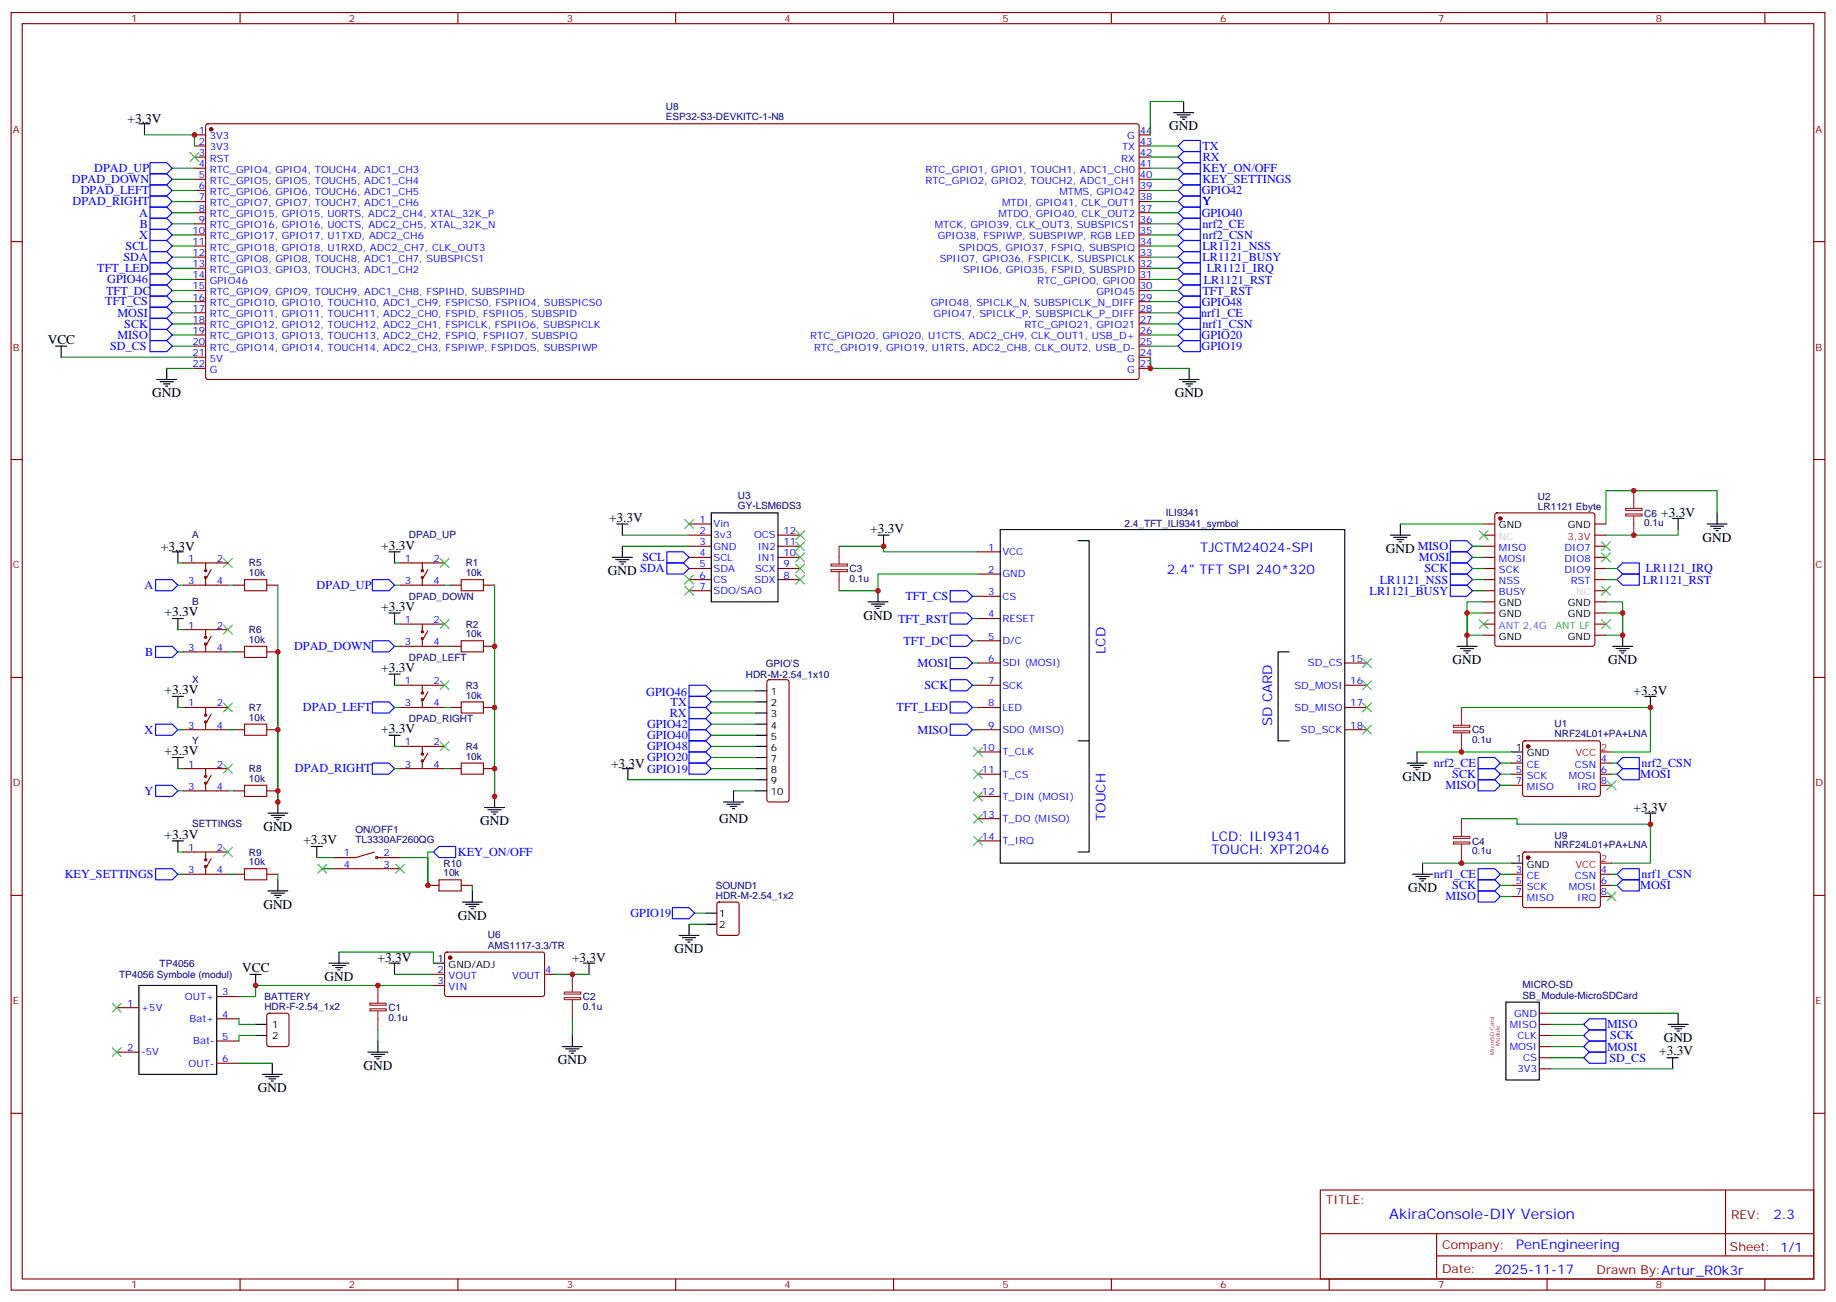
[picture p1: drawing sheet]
<svg xmlns="http://www.w3.org/2000/svg" width="583mm" height="413mm" viewBox="0 0 583 413" stroke-linecap="round" stroke-linejoin="round" font-family="sans-serif">
<g fill="none" stroke="#870000" stroke-width=".35">
<path d="M3.5 4h575.8v405.3h-575.8zM7.1 7.5h568.6v398.3h-568.6zM76.2 4v3.5M145.3 4v3.5M214.5 4v3.5M283.6 4v3.5M352.8 4v3.5M421.9 4v3.5M491.1 4v3.5M560.2 4v3.5M65.5 39.5l.5-.2h295.2l.4 .7-.1 80-.6 .4-295.2-.1-.4-.6v-79.7zM61.7 42.8h3.6"/>
<path d="M61.7 46.3h3.6M61.7 49.8h3.6M61.7 53.4h3.6M61.7 56.9h3.6M361.6 42.8h3.5M361.6 46.3h3.5M361.6 49.8h3.5M361.6 53.4h3.5M361.6 56.9h3.5M3.5 76.7h3.6M61.7 60.4h3.6M61.7 64h3.6"/>
<path d="M61.7 67.5h3.6M61.7 71h3.6M61.7 74.5h3.6M61.7 78.1h3.6M361.6 60.4h3.5M361.6 64h3.5M361.6 67.5h3.5M361.6 71h3.5M361.6 74.5h3.5M361.6 78.1h3.5M575.7 76.7h3.6M61.7 81.6h3.6"/>
<path d="M61.7 85.1h3.6M61.7 88.7h3.6M61.7 92.2h3.6M61.7 95.7h3.6M61.7 99.2h3.6M361.6 81.6h3.5M361.6 85.1h3.5M361.6 88.7h3.5M361.6 92.2h3.5M361.6 95.7h3.5M361.6 99.2h3.5M61.7 102.8h3.6"/>
<path d="M61.7 106.3h3.6M61.7 109.8h3.6M61.7 113.3h3.6M61.7 116.9h3.6M361.6 102.8h3.5M361.6 106.3h3.5M361.6 109.8h3.5M361.6 113.3h3.5M361.6 116.9h3.5M3.5 145.8h3.6M575.7 145.8h3.6M58.2 178.6h14.1"/>
<path d="M65.3 178.6v2.5M127 178.6h14.1M134.1 178.6v2.5M218.7 166.3h7.1M218.7 169.8h7.1M218.7 173.3h7.1M218.7 176.8h7.1M246.9 169.8h7.1M246.9 173.3h7.1M246.9 176.8h7.1M310.4 175.1h7.1M471 166.3h3.5"/>
<path d="M471 169.8h3.5M471 173.3h3.5M471 176.8h3.5M474.7 162.9l.5-.2h30.3l.5 .2 .2 .5v41l-.2 .5-.5 .2h-30.3l-.5-.3-.2-.4v-41zM506.2 166.3h3.6M506.2 169.8h3.6M506.2 173.3h3.6M506.2 176.8h3.6M58.2 185.7h14.1M58.2 199.8h14.1M65.3 183.2v2.5M65.3 199.8v2.4"/>
<path d="M67 180.7l-1.4 2.5M74.1 185.7h3.5M84.7 185.7h3.5M127 198h14.1M127 185.7h14.1M134.1 183.2v2.5M134.1 198v2.5M135.8 180.7l-1.4 2.5M142.9 185.7h3.5M153.5 185.7h3.5M218.7 180.4h7.1M218.7 183.9h7.1"/>
<path d="M218.7 187.4h7.1M246.9 180.4h7.1M246.9 183.9h7.1M310.4 182.1h7.1M310.4 189.2h7.1M310.4 196.3h7.1M471 180.4h3.5M471 183.9h3.5M471 187.4h3.5M471 191h3.5M471 194.5h3.5M471 198h3.5"/>
<path d="M506.2 180.4h3.6M506.2 183.9h3.6M506.2 187.4h3.6M506.2 191h3.6M506.2 194.5h3.6M506.2 198h3.6M3.5 214.9h3.6M58.2 206.8h14.1M65.3 204.4v2.4M67 201.9l-1.4 2.5M74.1 206.8h3.5M84.7 206.8h3.5"/>
<path d="M127 217.4h14.1M127 205.1h14.1M134.1 202.6v2.5M134.1 217.4v2.5M135.8 219.5l-1.4 2.5M135.8 200.1l-1.4 2.5M142.9 205.1h3.5M153.5 205.1h3.5M243.7 215.9l.4-.2h5.7l.5 .2 .2 .5v37.4l-.3 .5-.4 .2h-5.7l-.5-.3-.2-.4v-37.4zM310.4 217.4h7.1M310.4 203.3h7.1M310.4 210.4h7.1"/>
<path d="M426.9 217.4h7M426.9 210.4h7M471 201.5h3.5M506.2 201.5h3.6M575.7 214.9h3.6M58.2 224.5h14.1M58.2 231.5h14.1M65.3 224.5v2.4M65.3 229.1v2.4M67 226.6l-1.4 2.5M74.1 231.5h3.5M84.7 231.5h3.5"/>
<path d="M127 236.8h14.1M127 224.5h14.1M134.1 222v2.5M134.1 236.8v2.5M135.8 238.9l-1.4 2.5M142.9 224.5h3.5M153.5 224.5h3.5M310.4 224.5h7.1M310.4 231.5h7.1M310.4 238.6h7.1M426.9 224.5h7M426.9 231.5h7"/>
<path d="M483.5 235.3l.5-.2h23.3l.5 .2 .2 .5-.1 16.5-.6 .4-23.6-.1-.4-.6v-16.2zM58.2 243.9h14.1M58.2 250.9h14.1M65.3 243.9v2.4M65.3 248.5v2.4M67 246l-1.4 2.5M74.1 250.9h3.5M84.7 250.9h3.5M127 243.9h14.1M134.1 241.4v2.5M142.9 243.9h3.5M153.5 243.9h3.5"/>
<path d="M310.4 245.6h7.1M310.4 252.7h7.1M310.4 259.8h7.1M479.8 245.6h3.5M479.8 249.2h3.5M479.8 242.1h3.5M508 245.6h3.5M508 249.2h3.5M508 242.1h3.5M58.2 277.4h14.1M58.2 270.3h14.1M65.3 270.3v2.5"/>
<path d="M65.3 274.9v2.5M67 272.5l-1.4 2.4M74.1 277.4h3.5M84.7 277.4h3.5M105.8 275.6h21.2M118.9 270.3l-6 1.8h-7.1M119.9 272.1h7.1M310.4 266.8h7.1M479.8 277.4h3.5M483.5 270.5l.5-.2h23.3l.5 .2 .2 .5-.1 16.5-.6 .5-23.6-.1-.4-.6v-16.3zM508 277.4h3.5M3.5 284.1h3.6"/>
<path d="M135.8 280.9h3.5M146.4 280.9h3.5M227.8 286.4l.4-.2h5.7l.6 .4 .1 9.5-.5 .6-5.9 .1-.6-.5-.1-9.4zM479.8 280.9h3.5M479.8 284.4h3.5M508 280.9h3.5M508 284.4h3.5M575.7 284.1h3.6M37 319.7h7.1M68.8 316.2h7M137.6 309.1h3.5M137.6 312.7h3.5"/>
<path d="M141.3 302.3l.5-.2h30.6l.5 .7-.1 13-.6 .4-30.7-.1-.4-.6v-12.7zM172.9 309.1h3.5M37 333.8h7.1M68.8 323.3h7M68.8 330.3h7M68.8 337.4h7M84.9 321.7l.5-.2h5.6l.7 .4v9.5l-.4 .6-5.9 .1-.7-.5v-9.4zM488.6 339.1h3.5M488.6 335.6h3.5M488.6 332.1h3.5M488.6 328.5h3.5M488.6 325h3.5"/>
<path d="M488.6 321.5h3.5M3.5 353.2h3.6M575.7 353.2h3.6M419.1 377.6h156.6v28.2h-156.6zM547.7 377.6v20.9M419.1 391.4h156.5M456 398.5h119.6M456 391.4v14.1M76.2 405.8v3.5M145.3 405.8v3.5M214.5 405.8v3.5M283.6 405.8v3.5"/>
<path d="M352.8 405.8v3.5M421.9 405.8v3.5M491.1 405.8v3.5M560.2 405.8v3.5"/>
<circle cx="65.3" cy="181.1" r=".35"/>
<circle cx="65.3" cy="183.2" r=".35"/>
<circle cx="134.1" cy="183.2" r=".35"/>
<circle cx="134.1" cy="181.1" r=".35"/>
<circle cx="65.3" cy="202.2" r=".35"/>
<circle cx="65.3" cy="204.4" r=".35"/>
<circle cx="134.1" cy="219.9" r=".35"/>
<circle cx="134.1" cy="200.5" r=".35"/>
<circle cx="134.1" cy="202.6" r=".35"/>
<circle cx="65.3" cy="229.1" r=".35"/>
<circle cx="65.3" cy="226.9" r=".35"/>
<circle cx="134.1" cy="239.3" r=".35"/>
<circle cx="134.1" cy="222" r=".35"/>
<circle cx="65.3" cy="248.5" r=".35"/>
<circle cx="65.3" cy="246.3" r=".35"/>
<circle cx="134.1" cy="241.4" r=".35"/>
<circle cx="65.3" cy="272.8" r=".35"/>
<circle cx="65.3" cy="274.9" r=".35"/>
<circle cx="119.6" cy="272.1" r=".35"/>
</g>
<g fill="#870000" stroke="#870000" stroke-width=".35">
<circle cx="476.2" cy="164.5" r=".53"/>
<circle cx="142.9" cy="303.8" r=".53"/>
<circle cx="67" cy="41" r=".53"/>
<circle cx="485.1" cy="272.1" r=".53"/>
<circle cx="485.1" cy="236.8" r=".53"/>
</g>
<g fill="none" stroke="#000" stroke-width=".35">
<path d="M44.1 39.3h3.5M45.9 39.3v3.5M372.5 35.7h6.4M373.6 36.4h4.2M374.6 37.1h2.2M375.4 37.9h.7M375.7 32.2v3.5M17.6 109.8h3.6M19.4 109.8v3.5M52.9 116.9v3.5M377.5 116.9v3.5M49.7 120.4h6.4"/>
<path d="M50.8 121.1h4.2M51.9 121.8h2.1M52.6 122.5h.7M374.3 120.4h6.3M375.4 121.1h4.2M376.4 121.8h2.1M377.1 122.5h.7M54.7 175.1h3.5M56.4 175.1v3.5M123.5 175.1h3.5M125.2 175.1v3.5M194.4 176.8h6.3"/>
<path d="M195.4 177.6h4.3M195.8 166.3h3.5M196.5 178.3h2.1M197.2 179h.7M197.6 166.3v3.5M197.6 173.3v3.5M225.8 162.7h21.1v28.3h-21.1zM278.7 169.8h3.5M280.5 169.8v3.5M317.5 168h109.4v105.9h-109.4zM342.2 171.6h3.5v63.5h-3.5M441.3 169.8h6.4"/>
<path d="M442.4 170.5h4.2M443.4 171.2h2.2M444.1 171.9h.8M444.5 166.3v3.5M530.9 164.5h3.6M532.7 164.5v3.5M541.9 166.3h6.3M542.9 167h4.3M544 167.7h2.1M544.7 168.4h.7M545 162.7v3.6M54.7 196.3h3.5"/>
<path d="M56.4 196.3v3.5M123.5 194.5h3.5M125.2 194.5v3.5M275.5 191h6.4M276.6 191.7h4.2M277.6 192.4h2.2M278.3 193.1h.7M278.7 187.4v3.6M123.5 213.9h3.5M125.2 213.9v3.5M239.9 219.2h3.5M409.2 206.8h-3.5v28.3h3.5"/>
<path d="M462.5 205.1h6.3M463.5 205.8h4.3M464.6 206.5h2.1M465.3 207.2h.7M465.7 201.5v3.6M511.9 205.1h6.3M512.9 205.8h4.3M514 206.5h2.1M514.7 207.2h.7M515.1 201.5v3.6M54.7 220.9h3.5M56.4 220.9v3.6"/>
<path d="M123.5 233.3h3.5M125.2 233.3v3.5M239.9 222.7h3.5M239.9 226.2h3.5M239.9 229.8h3.5M239.9 233.3h3.5M239.9 236.8h3.5M345.7 235.1v35.2h-3.5M449.8 238.6v3.5M479.8 238.6h3.5M522.1 220.9h3.5M523.9 220.9v3.6"/>
<path d="M54.7 240.3h3.5M56.4 240.3v3.6M85 258h6.4M86.1 258.7h4.2M87.1 259.4h2.2M88.2 254.5v3.5M153.8 256.2h6.4M154.9 256.9h4.2M155.9 257.6h2.1M156.6 258.3h.7M157 252.7v3.5M197.6 243.9h3.5"/>
<path d="M199.3 243.9v3.5M229.7 254.5h6.3M230.7 255.2h4.2M231.8 255.9h2.1M232.5 256.6h.7M232.8 250.9v3.6M239.9 240.3h3.5M239.9 243.9h3.5M239.9 247.4h3.5M239.9 250.9h3.5M446.6 242.1h6.4M447.7 242.8h4.2"/>
<path d="M448.7 243.5h2.1M449.4 244.2h.7M522.1 258h3.5M523.9 258v3.5M54.7 266.8h3.5M56.4 266.8v3.5M87.8 260.1h.7M88.2 279.2v3.5M98.8 268.6h3.5M100.5 268.6v3.5M448.4 277.4h6.3M449.4 278.1h4.3"/>
<path d="M450.5 278.8h2.1M451.2 279.5h.7M451.6 273.9v3.5M479.8 273.9h3.5M85 282.7h6.4M86.1 283.4h4.2M87.1 284.1h2.2M87.8 284.8h.7M146.8 286.2h6.3M147.8 286.9h4.2M148.9 287.6h2.1M149.6 288.3h.7"/>
<path d="M149.9 282.7v3.5M215.5 296.8h6.4M216.6 297.5h4.2M217.7 298.2h2.1M218.4 298.9h.7M218.7 293.3v3.5M224 289.7h3.5M224 293.3h3.5M44.1 312.7h24.7v28.2h-24.7zM79.4 309.1h3.5M81.1 309.1v3.6M104.4 305.6h6.4"/>
<path d="M105.5 306.3h4.2M106.5 307h2.2M107.2 307.7h.7M107.6 302.1v3.5M123.5 305.6h3.5M125.2 305.6v3.5M137.6 305.6h3.5M185.2 305.6h3.5M187 305.6v3.5M478 318h10.6v24.7h-10.6zM81.1 325h3.6M81.1 328.5h3.6"/>
<path d="M86.4 337.4v3.5M116.8 333.8h6.3M117.8 334.5h4.3M118.9 335.2h2.1M119.6 336h.7M119.9 330.3v3.5M178.5 332.1h6.4M179.6 332.8h4.2M180.6 333.5h2.1M181.3 334.2h.7M181.7 328.5v3.6M529.2 335.6h3.5"/>
<path d="M529.5 325h6.4M530.6 325.7h4.2M530.9 335.6v3.5M531.6 326.4h2.2M532.3 327.1h.7M532.7 321.5v3.5M83.3 340.9h6.3M84.3 341.6h4.2M85.4 342.3h2.1M86.1 343h.7"/>
</g>
<g fill="none" stroke="#3c3" stroke-width=".35">
<path d="M60.3 48.4l2.8 2.9M63.1 48.4l-2.8 2.9M70.9 177.2l2.8 2.8M73.7 177.2l-2.8 2.8M139.7 177.2l2.8 2.8M142.5 177.2l-2.8 2.8M217.3 164.9l2.8 2.8M220.1 164.9l-2.8 2.8M252.6 168.4l2.8 2.8M252.6 171.9l2.8 2.8M252.6 175.4l2.8 2.9M252.6 179l2.8 2.8"/>
<path d="M255.4 168.4l-2.8 2.8M255.4 171.9l-2.8 2.8M255.4 175.4l-2.8 2.9M255.4 179l-2.8 2.8M469.5 168.4l2.9 2.8M472.4 168.4l-2.9 2.8M508.4 171.9l2.8 2.8M508.4 175.4l2.8 2.9M511.2 171.9l-2.8 2.8M511.2 175.4l-2.8 2.9M70.9 198.4l2.8 2.8M73.7 198.4l-2.8 2.8"/>
<path d="M139.7 196.6l2.8 2.8M142.5 196.6l-2.8 2.8M217.3 182.5l2.8 2.8M217.3 186l2.8 2.8M220.1 182.5l-2.8 2.8M220.1 186l-2.8 2.8M252.6 182.5l2.8 2.8M255.4 182.5l-2.8 2.8M469.5 196.6l2.9 2.8M472.4 196.6l-2.9 2.8M508.4 186l2.8 2.8M508.4 196.6l2.8 2.8"/>
<path d="M511.2 186l-2.8 2.8M511.2 196.6l-2.8 2.8M139.7 216l2.8 2.8M142.5 216l-2.8 2.8M432.5 209l2.8 2.8M432.5 216l2.8 2.8M435.3 209l-2.8 2.8M435.3 216l-2.8 2.8M70.9 223.1l2.8 2.8M73.7 223.1l-2.8 2.8M139.7 235.4l2.8 2.8M142.5 235.4l-2.8 2.8"/>
<path d="M309 237.2l2.9 2.8M311.9 237.2l-2.9 2.8M432.5 223.1l2.8 2.8M432.5 230.1l2.8 2.8M435.3 223.1l-2.8 2.8M435.3 230.1l-2.8 2.8M70.9 242.5l2.8 2.8M73.7 242.5l-2.8 2.8M309 244.2l2.9 2.9M309 251.3l2.9 2.8M309 258.3l2.9 2.9M311.9 244.2l-2.9 2.9"/>
<path d="M311.9 251.3l-2.9 2.8M311.9 258.3l-2.9 2.9M510.1 247.8l2.8 2.8M512.9 247.8l-2.8 2.8M70.9 268.9l2.8 2.8M73.7 268.9l-2.8 2.8M100.9 274.2l2.8 2.8M103.7 274.2l-2.8 2.8M125.6 274.2l2.8 2.8M128.4 274.2l-2.8 2.8M309 265.4l2.9 2.8M311.9 265.4l-2.9 2.8"/>
<path d="M510.1 283l2.8 2.9M512.9 283l-2.8 2.9M35.6 318.3l2.9 2.8M38.5 318.3l-2.9 2.8M35.6 332.4l2.9 2.8M38.5 332.4l-2.9 2.8"/>
</g>
<g fill="none" stroke="#008700" stroke-width=".35">
<path d="M375.7 32.2h-10.6v10.6M45.9 42.8h15.8v3.5M54.7 53.4h7M54.7 56.9h7M365.1 53.4h8.8M365.1 56.9h8.8M365.1 46.3h8.8M365.1 49.8h8.8M54.7 78.1h7M54.7 74.5h7M54.7 71h7M54.7 64h7"/>
<path d="M54.7 60.4h7M54.7 67.5h7M365.1 78.1h8.8M365.1 74.5h8.8M365.1 71h8.8M365.1 64h8.8M365.1 60.4h8.8M365.1 67.5h8.8M54.7 99.2h7M54.7 95.7h7M54.7 92.2h7M54.7 81.6h7"/>
<path d="M54.7 85.1h7M54.7 88.7h7M365.1 99.2h8.8M365.1 95.7h8.8M365.1 92.2h8.8M365.1 81.6h8.8M365.1 85.1h8.8M365.1 88.7h8.8M19.4 113.3h42.3M52.9 116.9h8.8M54.7 102.8h7M54.7 106.3h7"/>
<path d="M54.7 109.8h7M365.1 113.3v3.6h12.4M365.1 102.8h8.8M365.1 106.3h8.8M365.1 109.8h8.8M56.4 178.6h1.8M125.2 178.6h1.8M197.6 173.3h21.1M197.6 169.8h21.1M266.3 173.3h14.2v1.8h29.9M444.5 166.3h26.5M467.4 173.3h3.6"/>
<path d="M467.4 176.8h3.6M532.7 168v1.8h-22.9M545 162.7v-7h-35.2v10.6M56.4 185.7h1.8M56.4 199.8h1.8M72.3 185.7h1.8M88.2 185.7v68.8M125.2 198h1.8M125.2 185.7h1.8M141.1 185.7h1.8M157 185.7v67M308.7 196.3h1.7"/>
<path d="M308.7 189.2h1.7M310.4 182.1h-31.7v5.3h-12.4M467.4 187.4h3.6M467.4 180.4h3.6M467.4 183.9h3.6M471 191h-5.3v10.5M471 194.5h-5.3v7M509.8 191h5.3v10.5M509.8 180.4h3.5M509.8 194.5h5.3v7M509.8 183.9h3.5M56.4 206.8h1.8"/>
<path d="M72.3 206.8h1.8M125.2 217.4h1.8M125.2 205.1h1.8M141.1 205.1h1.8M225.8 219.2h14.1M308.7 210.4h1.7M308.7 217.4h1.7M308.7 203.3h1.7M465.7 201.5h5.3M509.8 201.5h5.3M56.4 231.5h1.8M56.4 224.5h1.8"/>
<path d="M72.3 231.5h1.8M125.2 224.5h1.8M125.2 236.8h1.8M141.1 224.5h1.8M225.8 236.8h14.1M225.8 226.2h14.1M225.8 222.7h14.1M225.8 233.3h14.1M225.8 229.8h14.1M308.7 231.5h1.7M308.7 224.5h1.7M449.8 238.6h30"/>
<path d="M463.9 224.5h60v14.1h-12.4M56.4 250.9h1.8M56.4 243.9h1.8M72.3 250.9h1.8M125.2 243.9h1.8M141.1 243.9h1.8M199.3 247.4h40.6M225.8 243.9h14.1M225.8 240.3h14.1M232.8 250.9h7.1M463.9 259.8h17.6v1.7h42.4v12.4h-12.4M476.2 249.2h3.6"/>
<path d="M476.2 245.6h3.6M476.2 242.1h3.6M511.5 245.6h1.8M511.5 242.1h1.8M56.4 277.4h1.8M56.4 270.3h1.8M72.3 277.4h1.8M88.2 277.4v1.8M100.5 272.1h5.3M102.3 275.6h3.5M137.6 270.3h-1.8v10.6v-8.8h-8.8M451.6 273.9h28.2"/>
<path d="M476.2 277.4h3.6M511.5 277.4h1.8M149.9 280.9v1.8M218.7 293.3h5.3M220.5 289.7h3.5M476.2 280.9h3.6M476.2 284.4h3.6M511.5 280.9h1.8M107.6 302.1h30v3.5M125.2 309.1h12.4M137.6 312.7h-56.5v3.5h-5.3M176.4 309.1h10.6"/>
<path d="M75.8 323.3v1.7h5.3M75.8 337.4h10.6M81.1 328.5h-5.3v1.8M119.9 326.8v3.5M181.7 323.3v5.2M492.1 332.1h10.6M492.1 335.6h10.6M492.1 325h10.6M492.1 328.5h10.6M492.1 339.1h38.8M492.1 321.5h40.6"/>
</g>
<g fill="none" stroke="#00f" stroke-width=".35">
<path d="M47.6 58.7h5.3l1.8 1.7-1.8 1.8h-5.3zM47.6 55.1h5.3l1.8 1.8-1.8 1.8h-5.3zM47.6 51.6h5.3l1.8 1.8-1.8 1.7h-5.3zM373.9 53.4l1.8-1.8h5.3v3.5h-5.3zM373.9 56.9l1.8-1.8h5.3v3.6h-5.3zM373.9 46.3l1.8-1.7h5.3v3.5h-5.3zM373.9 49.8l1.8-1.7h5.3v3.5h-5.3zM47.6 76.3h5.3l1.8 1.8-1.8 1.7h-5.3zM47.6 79.8h5.3l1.8 1.8-1.8 1.8h-5.3zM47.6 62.2h5.3l1.8 1.8-1.8 1.7h-5.3zM47.6 72.8h5.3l1.8 1.7-1.8 1.8h-5.3zM47.6 69.3h5.3l1.8 1.7-1.8 1.8h-5.3z"/>
<path d="M47.6 65.7h5.3l1.8 1.8-1.8 1.8h-5.3zM373.9 64l1.8-1.8h5.3v3.5h-5.3zM373.9 60.4l1.8-1.7h5.3v3.5h-5.3zM373.9 67.5l1.8-1.8h5.3v3.6h-5.3zM375.7 69.3h5.3v3.5h-5.3l-1.8-1.8zM375.7 72.8h5.3v3.5h-5.3l-1.8-1.8zM375.7 76.3h5.3v3.5h-5.3l-1.8-1.7zM375.7 79.8h5.3v3.6h-5.3l-1.8-1.8zM47.6 97.5h5.3l1.8 1.7-1.8 1.8h-5.3zM47.6 90.4h5.3l1.8 1.8-1.8 1.7h-5.3zM47.6 93.9h5.3l1.8 1.8-1.8 1.8h-5.3zM47.6 83.4h5.3l1.8 1.7-1.8 1.8h-5.3z"/>
<path d="M47.6 86.9h5.3l1.8 1.8-1.8 1.7h-5.3zM373.9 92.2l1.8-1.8h5.3v3.5h-5.3zM373.9 99.2l1.8-1.7h5.3v3.5h-5.3zM373.9 88.7l1.8-1.8h5.3v3.5h-5.3zM373.9 95.7l1.8-1.8h5.3v3.6h-5.3zM375.7 83.4h5.3v3.5h-5.3l-1.8-1.8zM47.6 101h5.3l1.8 1.8-1.8 1.7h-5.3zM47.6 104.5h5.3l1.8 1.8-1.8 1.8h-5.3zM47.6 108.1h5.3l1.8 1.7-1.8 1.8h-5.3zM373.9 102.8l1.8-1.8h5.3v3.5h-5.3zM375.7 104.5h5.3v3.6h-5.3l-1.8-1.8zM375.7 108.1h5.3v3.5h-5.3l-1.8-1.8z"/>
<path d="M211.7 175.1h5.3l1.7 1.7-1.7 1.8h-5.3zM211.7 178.6h5.3l1.7 1.8-1.7 1.7h-5.3zM460.4 175.1h5.3l1.7 1.7-1.7 1.8h-5.3zM460.4 171.6h5.3l1.7 1.7-1.7 1.8h-5.3zM460.4 178.6h5.3l1.7 1.8-1.7 1.7h-5.3zM49.4 183.9h5.3l1.7 1.8-1.7 1.7h-5.3zM118.2 183.9h5.3l1.7 1.8-1.7 1.7h-5.3zM301.6 187.4h5.3l1.8 1.8-1.8 1.8h-5.3zM301.6 194.5h5.3l1.8 1.8-1.8 1.7h-5.3zM460.4 182.1h5.3l1.7 1.8-1.7 1.8h-5.3zM460.4 185.7h5.3l1.7 1.7-1.7 1.8h-5.3zM513.3 180.4l1.8-1.8h5.2v3.5h-5.2z"/>
<path d="M515.1 182.1h5.2v3.6h-5.2l-1.8-1.8zM49.4 205.1h5.3l1.7 1.7-1.7 1.8h-5.3zM118.2 203.3h5.3l1.7 1.8-1.7 1.7h-5.3zM218.7 217.4h5.3l1.8 1.8-1.8 1.7h-5.3zM301.6 201.5h5.3l1.8 1.8-1.8 1.8h-5.3zM301.6 208.6h5.3l1.8 1.8-1.8 1.7h-5.3zM301.6 215.7h5.3l1.8 1.7-1.8 1.8h-5.3zM49.4 229.8h5.3l1.7 1.7-1.7 1.8h-5.3zM118.2 222.7h5.3l1.7 1.8-1.7 1.7h-5.3zM218.7 238.6h5.3l1.8 1.7-1.8 1.8h-5.3zM218.7 235.1h5.3l1.8 1.7-1.8 1.8h-5.3zM218.7 228h5.3l1.8 1.8-1.8 1.7h-5.3z"/>
<path d="M218.7 231.5h5.3l1.8 1.8-1.8 1.8h-5.3zM218.7 220.9h5.3l1.8 1.8-1.8 1.8h-5.3zM218.7 224.5h5.3l1.8 1.7-1.8 1.8h-5.3zM301.6 222.7h5.3l1.8 1.8-1.8 1.7h-5.3zM301.6 229.8h5.3l1.8 1.7-1.8 1.8h-5.3zM49.4 249.2h5.3l1.7 1.7-1.7 1.8h-5.3zM118.2 242.1h5.3l1.7 1.8-1.7 1.7h-5.3zM218.7 242.1h5.3l1.8 1.8-1.8 1.7h-5.3zM469.2 247.4h5.3l1.7 1.8-1.7 1.7h-5.3zM469.2 243.9h5.3l1.7 1.7-1.7 1.8h-5.3zM469.2 240.3h5.3l1.7 1.8-1.7 1.8h-5.3zM513.3 242.1l1.8-1.8h5.2v3.6h-5.2z"/>
<path d="M515.1 243.9h5.2v3.5h-5.2l-1.8-1.8zM49.4 275.6h5.3l1.7 1.8-1.7 1.8h-5.3zM139.3 268.6h5.3v3.5h-5.3l-1.7-1.8zM469.2 279.2h5.3l1.7 1.7-1.7 1.8h-5.3zM469.2 275.6h5.3l1.7 1.8-1.7 1.8h-5.3zM515.1 279.2h5.2v3.5h-5.2l-1.8-1.8zM515.1 275.6h5.2v3.6h-5.2l-1.8-1.8zM213.4 288h5.3l1.8 1.7-1.8 1.8h-5.3zM469.2 282.7h5.3l1.7 1.7-1.7 1.8h-5.3zM504.5 333.8h5.3v3.6h-5.3l-1.8-1.8zM504.5 330.3h5.3v3.5h-5.3l-1.8-1.7zM504.5 323.3h5.3v3.5h-5.3l-1.8-1.8z"/>
<path d="M504.5 326.8h5.3v3.5h-5.3l-1.8-1.8z"/>
</g>
<path d="M77.6 183.9h7.1v3.5h-7.1zM146.4 183.9h7.1v3.5h-7.1zM77.6 205.1h7.1v3.5h-7.1zM146.4 203.3h7.1v3.5h-7.1zM77.6 229.8h7.1v3.5h-7.1zM146.4 222.7h7.1v3.5h-7.1zM77.6 249.2h7.1v3.5h-7.1zM146.4 242.1h7.1v3.5h-7.1zM77.6 275.6h7.1v3.6h-7.1zM139.3 279.2h7.1v3.5h-7.1z" fill="none" stroke="#a10000" stroke-width=".35"/>
<g fill="none" stroke="#8c2424" stroke-width=".35">
<path d="M518.6 155.7v5.6M263.8 179h5.2v.6h-5.2zM266.3 173.3v5.7M516 163.1h5.2v.6h-5.2zM516 161.3h5.2v.7h-5.2zM518.6 163.8v6M263.8 180.7h5.2v.7h-5.2zM266.3 181.4v6M461.4 231.9h5.1v.6h-5.1zM461.4 230.1h5.1v.7h-5.1zM463.9 224.5v5.6M463.9 232.6v6"/>
<path d="M463.9 259.8v5.6M461.4 267.2h5.1v.6h-5.1zM461.4 265.4h5.1v.6h-5.1zM463.9 267.9v6M117.4 318.3h5.2v.6h-5.2zM119.9 312.7v5.6M179.1 316.5h5.2v.7h-5.2zM179.1 314.8h5.2v.6h-5.2zM181.7 309.1v5.7M181.7 317.3v6M117.4 320.1h5.2v.6h-5.2zM119.9 320.8v6"/>
</g>
<path d="M508 238.6h3.5M508 273.9h3.5" fill="none" stroke="#f00" stroke-width=".35"/>
<g fill="#c00">
<circle cx="88.2" cy="206.8" r=".88"/>
<circle cx="88.2" cy="231.5" r=".88"/>
<circle cx="88.2" cy="250.9" r=".88"/>
<circle cx="88.2" cy="254.5" r=".88"/>
<circle cx="157" cy="243.9" r=".88"/>
<circle cx="157" cy="205.1" r=".88"/>
<circle cx="157" cy="224.5" r=".88"/>
<circle cx="135.8" cy="280.9" r=".88"/>
<circle cx="119.9" cy="312.7" r=".88"/>
<circle cx="181.7" cy="309.1" r=".88"/>
<circle cx="81.1" cy="312.7" r=".88"/>
<circle cx="365.1" cy="116.9" r=".88"/>
<circle cx="280.5" cy="173.3" r=".88"/>
<circle cx="278.7" cy="187.4" r=".88"/>
<circle cx="463.9" cy="273.9" r=".88"/>
<circle cx="523.9" cy="261.5" r=".88"/>
<circle cx="463.9" cy="238.6" r=".88"/>
<circle cx="523.9" cy="224.5" r=".88"/>
<circle cx="515.1" cy="194.5" r=".88"/>
<circle cx="515.1" cy="201.5" r=".88"/>
<circle cx="465.7" cy="201.5" r=".88"/>
<circle cx="465.7" cy="194.5" r=".88"/>
<circle cx="518.6" cy="169.8" r=".88"/>
<circle cx="518.6" cy="155.7" r=".88"/>
<circle cx="61.7" cy="42.8" r=".88"/>
<circle cx="157" cy="252.7" r=".88"/>
</g>
<text font-size="4.6" fill="#00f" x="441" y="386.8">AkiraConsole-DIY Version</text>
<g font-size="4.2">
<text x="40.5" y="38.9">+3.3V</text>
<text x="371.1" y="41.4">GND</text>
<text x="15.2" y="109.1">VCC</text>
<text x="48.3" y="126">GND</text>
<text x="372.9" y="126">GND</text>
<text x="193.3" y="165.6">+3.3V</text>
<text x="527.3" y="164.2">+3.3V</text>
<text x="276.2" y="169.1">+3.3V</text>
<text x="540.5" y="171.9">GND</text>
<text x="51.1" y="174.8">+3.3V</text>
<text x="121" y="174.4">+3.3V</text>
<text x="439.9" y="175.4">GND MISO</text>
<text x="193" y="182.5">GND SDA</text>
<text x="52.2" y="195.5">+3.3V</text>
<text x="121" y="193.8">+3.3V</text>
<text x="274.1" y="196.6">GND TFT_RST</text>
<text x="121" y="213.2">+3.3V</text>
<text x="461.1" y="210.7">GND</text>
<text x="510.5" y="210.7">GND</text>
<text x="52.2" y="220.2">+3.3V</text>
<text x="518.5" y="220.6">+3.3V</text>
<text x="121" y="232.6">+3.3V</text>
<text x="52.2" y="239.6">+3.3V</text>
<text x="194" y="243.6">+3.3V</text>
<text x="445.2" y="247.8">GND</text>
<text x="518.5" y="257.7">+3.3V</text>
<text x="83.6" y="263.6">GND</text>
<text x="152.4" y="261.9">GND</text>
<text x="228.3" y="261.2">GND</text>
<text x="52.2" y="266.1">+3.3V</text>
<text x="96.3" y="267.9">+3.3V</text>
<text x="447" y="283">GND</text>
<text x="83.6" y="288.3">GND</text>
<text x="145.3" y="291.9">GND</text>
<text x="119.9" y="305.3">+3.3V</text>
<text x="181.6" y="305.3">+3.3V</text>
<text x="214.1" y="302.4">GND</text>
<text x="76.9" y="308.4">VCC</text>
<text x="103" y="311.3">GND</text>
<text x="526.7" y="334.9">+3.3V</text>
<text x="528.1" y="330.7">GND</text>
<text x="115.4" y="339.5">GND</text>
<text x="177.1" y="337.7">GND</text>
<text x="81.8" y="346.5">GND</text>
</g>
<g font-size="4.2" fill="#00f">
<text x="381" y="175.1">TJCTM24024-SPI</text>
<text x="370.4" y="182.1">2.4&quot; TFT SPI 240*320</text>
<text x="350.9" y="207.6" transform="rotate(-90 350.9 207.6)">LCD</text>
<text x="403.8" y="230.5" transform="rotate(-90 403.8 230.5)">SD CARD</text>
<text x="350.9" y="260.5" transform="rotate(-90 350.9 260.5)">TOUCH</text>
<text x="384.5" y="266.8">LCD: ILI9341</text>
<text x="384.5" y="271">TOUCH: XPT2046</text>
<text x="562.9" y="386.8">2.3</text>
<text x="481.3" y="396.4">PenEngineering</text>
<text x="474.4" y="404.2">2025-11-17</text>
</g>
<g font-size="3.9" fill="#00f">
<text x="381.7" y="47.6">TX</text>
<text x="381.8" y="51.1">RX</text>
<text x="22.8" y="58.2">DPAD_DOWN</text>
<text x="29.9" y="54.6">DPAD_UP</text>
<text x="381.7" y="54.6">KEY_ON/OFF</text>
<text x="381.7" y="58.1">KEY_SETTINGS</text>
<text x="23.1" y="65.2">DPAD_RIGHT</text>
<text x="25.6" y="61.6">DPAD_LEFT</text>
<text x="381.4" y="61.7">GPIO42</text>
<text x="381.7" y="65.2">Y</text>
<text x="44.1" y="68.7">A</text>
<text x="381.4" y="68.8">GPIO40</text>
<text x="44.1" y="75.8">X</text>
<text x="44.4" y="72.2">B</text>
<text x="381.7" y="72.3">nrf2_CE</text>
<text x="381.7" y="75.8">nrf2_CSN</text>
<text x="39.2" y="82.8">SDA</text>
<text x="39.9" y="79.3">SCL</text>
<text x="381.7" y="79.3">LR1121_NSS</text>
<text x="381.7" y="82.9">LR1121_BUSY</text>
<text x="30.9" y="86.4">TFT_LED</text>
<text x="34" y="89.9">GPIO46</text>
<text x="382.1" y="90">LR1121_RST</text>
<text x="383.1" y="86.4">LR1121_IRQ</text>
<text x="33.7" y="93.5">TFT_DC</text>
<text x="381.7" y="93.5">TFT_RST</text>
<text x="33.4" y="96.9">TFT_CS</text>
<text x="37.3" y="100.5">MOSI</text>
<text x="381.2" y="100.5">nrf1_CE</text>
<text x="381.4" y="96.9">GPIO48</text>
<text x="37.3" y="107.5">MISO</text>
<text x="39.4" y="104">SCK</text>
<text x="381.4" y="107.5">GPIO20</text>
<text x="381.7" y="104">nrf1_CSN</text>
<text x="34.9" y="111.1">SD_CS</text>
<text x="381.4" y="111.1">GPIO19</text>
<text x="203.9" y="178.1">SCL</text>
<text x="450.4" y="178.2">MOSI</text>
<text x="438" y="185.2">LR1121_NSS</text>
<text x="452.2" y="181.6">SCK</text>
<text x="521.5" y="185.2">LR1121_RST</text>
<text x="522.4" y="181.6">LR1121_IRQ</text>
<text x="45.9" y="186.9">A</text>
<text x="100.5" y="186.9">DPAD_UP</text>
<text x="287.4" y="190.4">TFT_CS</text>
<text x="434.8" y="188.7">LR1121_BUSY</text>
<text x="46.1" y="208">B</text>
<text x="93.4" y="206.3">DPAD_DOWN</text>
<text x="286.8" y="204.6">TFT_DC</text>
<text x="291.3" y="211.6">MOSI</text>
<text x="205.1" y="220.7">GPIO46</text>
<text x="293.4" y="218.7">SCK</text>
<text x="96.2" y="225.7">DPAD_LEFT</text>
<text x="212.6" y="227.5">RX</text>
<text x="212.9" y="224">TX</text>
<text x="284.6" y="225.7">TFT_LED</text>
<text x="45.9" y="232.7">X</text>
<text x="205.4" y="231">GPIO42</text>
<text x="291.3" y="232.8">MISO</text>
<text x="205.4" y="238.1">GPIO48</text>
<text x="205.4" y="234.6">GPIO40</text>
<text x="93.6" y="245.1">DPAD_RIGHT</text>
<text x="205.4" y="245.1">GPIO19</text>
<text x="205.4" y="241.6">GPIO20</text>
<text x="455.2" y="243.4">nrf2_CE</text>
<text x="521.1" y="243.4">nrf2_CSN</text>
<text x="458.8" y="250.4">MISO</text>
<text x="461" y="246.9">SCK</text>
<text x="520.7" y="246.9">MOSI</text>
<text x="45.9" y="252.1">Y</text>
<text x="145.3" y="271.6">KEY_ON/OFF</text>
<text x="20.5" y="278.6">KEY_SETTINGS</text>
<text x="455.2" y="278.6">nrf1_CE</text>
<text x="521.1" y="278.7">nrf1_CSN</text>
<text x="458.8" y="285.7">MISO</text>
<text x="461" y="282.2">SCK</text>
<text x="520.7" y="282.2">MOSI</text>
<text x="200.1" y="291">GPIO19</text>
<text x="510.1" y="326.3">MISO</text>
<text x="511.1" y="329.8">SCK</text>
<text x="510.1" y="333.3">MOSI</text>
<text x="510.9" y="336.8">SD_CS</text>
</g>
<g font-size="3.9" fill="#800">
<text x="420.9" y="382.2">TITLE:</text>
<text x="549.5" y="386.8">REV:</text>
<text x="457.8" y="396.4">Company:</text>
<text x="549.1" y="397">Sheet: 1/1</text>
<text x="457.8" y="404">Date:</text>
<text x="506.8" y="404.1">Drawn By:Artur_R0k3r</text>
</g>
<g font-size="3.2" fill="#800">
<text x="41.6" y="7">1</text>
<text x="110.8" y="7">2</text>
<text x="179.9" y="7">3</text>
<text x="249.1" y="7">4</text>
<text x="318.2" y="7">5</text>
<text x="387.3" y="7">6</text>
<text x="456.5" y="7">7</text>
<text x="525.6" y="7">8</text>
<text x="4.1" y="42.1">A</text>
<text x="576.3" y="42.1">A</text>
<text x="4.1" y="111.2">B</text>
<text x="576.3" y="111.2">B</text>
<text x="4.1" y="180.4">C</text>
<text x="576.3" y="180.4">C</text>
<text x="4.1" y="249.5">D</text>
<text x="576.3" y="249.5">D</text>
<text x="4.1" y="318.7">E</text>
<text x="576.3" y="318.7">E</text>
<text x="41.6" y="408.8">1</text>
<text x="110.8" y="408.8">2</text>
<text x="179.9" y="408.8">3</text>
<text x="249.1" y="408.8">4</text>
<text x="318.2" y="408.8">5</text>
<text x="387.3" y="408.8">6</text>
<text x="456.5" y="408.8">7</text>
<text x="525.6" y="408.8">8</text>
</g>
<g font-size="3.2" fill="#000080">
<text x="211.3" y="34.9">U8</text>
<text x="211.3" y="38">ESP32-S3-DEVKITC-1-N8</text>
<text x="234.2" y="161.6">GY-LSM6DS3</text>
<text x="234.2" y="158.2">U3</text>
<text x="488.2" y="161.7">LR1121 Ebyte</text>
<text x="488.2" y="158.6">U2</text>
<text x="357" y="167.3">2.4_TFT_ILI9341_symbol</text>
<text x="370.1" y="163.7">ILI9341</text>
<text x="521.9" y="167">0.1u</text>
<text x="521.9" y="163.9">C6</text>
<text x="61" y="170.8">A</text>
<text x="129.8" y="170.8">DPAD_UP</text>
<text x="79" y="179.7">R5</text>
<text x="147.8" y="179.7">R1</text>
<text x="79" y="182.8">10k</text>
<text x="147.8" y="182.8">10k</text>
<text x="269.7" y="184.7">0.1u</text>
<text x="269.7" y="181.6">C3</text>
<text x="61" y="192">B</text>
<text x="129.8" y="190.2">DPAD_DOWN</text>
<text x="79" y="200.9">R6</text>
<text x="147.8" y="202.2">10k</text>
<text x="147.8" y="199.1">R2</text>
<text x="79" y="204">10k</text>
<text x="129.8" y="209.6">DPAD_LEFT</text>
<text x="236.8" y="215">HDR-M-2.54_1x10</text>
<text x="243.1" y="211.5">GPIO'S</text>
<text x="61" y="216.7">X</text>
<text x="147.8" y="221.7">10k</text>
<text x="147.8" y="218.5">R3</text>
<text x="79" y="225.6">R7</text>
<text x="79" y="228.7">10k</text>
<text x="129.8" y="229">DPAD_RIGHT</text>
<text x="467.3" y="232.7">C5</text>
<text x="493.5" y="233.9">NRF24L01+PA+LNA</text>
<text x="493.5" y="230.8">U1</text>
<text x="61" y="236.1">Y</text>
<text x="147.8" y="237.9">R4</text>
<text x="467.3" y="235.8">0.1u</text>
<text x="79" y="245">R8</text>
<text x="147.8" y="241.1">10k</text>
<text x="79" y="248.1">10k</text>
<text x="61" y="262.5">SETTINGS</text>
<text x="112.9" y="267.4">TL3330AF260QG</text>
<text x="112.9" y="264.3">ON/OFF1</text>
<text x="467.3" y="268">C4</text>
<text x="493.5" y="269.2">NRF24L01+PA+LNA</text>
<text x="493.5" y="266.1">U9</text>
<text x="79" y="274.6">10k</text>
<text x="79" y="271.4">R9</text>
<text x="140.8" y="275">R10</text>
<text x="467.3" y="271.1">0.1u</text>
<text x="140.8" y="278.1">10k</text>
<text x="227.2" y="282">SOUND1</text>
<text x="227.2" y="285.2">HDR-M-2.54_1x2</text>
<text x="154.9" y="297.6">U6</text>
<text x="154.9" y="301">AMS1117-3.3/TR</text>
<text x="37.8" y="310.3">TP4056 Symbole (modul)</text>
<text x="50.7" y="306.8">TP4056</text>
<text x="83.9" y="317.3">BATTERY</text>
<text x="185" y="317.4">C2</text>
<text x="483.3" y="316.9">SB_Module-MicroSDCard</text>
<text x="483.3" y="313.5">MICRO-SD</text>
<text x="83.9" y="320.4">HDR-F-2.54_1x2</text>
<text x="123.3" y="320.9">C1</text>
<text x="185" y="320.5">0.1u</text>
<text x="123.3" y="324">0.1u</text>
</g>
<g font-size="3.2" fill="#00f">
<text x="63.1" y="42.4">1</text>
<text x="63.1" y="46">2</text>
<text x="66.6" y="44.2">3V3</text>
<text x="66.6" y="47.7">3V3</text>
<text x="356.2" y="47.7">TX</text>
<text x="357.8" y="44.2">G</text>
<text x="361.8" y="46">43</text>
<text x="361.8" y="42.4">44</text>
<text x="63.1" y="49.5">3</text>
<text x="63.1" y="53">4</text>
<text x="66.6" y="51.3">RST</text>
<text x="355.9" y="51.3">RX</text>
<text x="361.8" y="53">41</text>
<text x="361.8" y="49.5">42</text>
<text x="63.1" y="56.6">5</text>
<text x="66.6" y="54.8">RTC_GPIO4, GPIO4, TOUCH4, ADC1_CH3</text>
<text x="66.6" y="58.3">RTC_GPIO5, GPIO5, TOUCH5, ADC1_CH4</text>
<text x="293.8" y="58.3">RTC_GPIO2, GPIO2, TOUCH2, ADC1_CH1</text>
<text x="293.8" y="54.8">RTC_GPIO1, GPIO1, TOUCH1, ADC1_CH0</text>
<text x="361.8" y="56.6">40</text>
<text x="63.1" y="60.1">6</text>
<text x="63.1" y="63.6">7</text>
<text x="66.6" y="61.8">RTC_GPIO6, GPIO6, TOUCH6, ADC1_CH5</text>
<text x="66.6" y="65.4">RTC_GPIO7, GPIO7, TOUCH7, ADC1_CH6</text>
<text x="318.1" y="65.4">MTDI, GPIO41, CLK_OUT1</text>
<text x="336.3" y="61.8">MTMS, GPIO42</text>
<text x="361.8" y="63.6">38</text>
<text x="361.8" y="60.1">39</text>
<text x="63.1" y="67.1">8</text>
<text x="63.1" y="70.7">9</text>
<text x="66.6" y="68.9">RTC_GPIO15, GPIO15, U0RTS, ADC2_CH4, XTAL_32K_P</text>
<text x="317" y="68.9">MTDO, GPIO40, CLK_OUT2</text>
<text x="361.8" y="70.7">36</text>
<text x="361.8" y="67.1">37</text>
<text x="61.1" y="74.2">10</text>
<text x="61.1" y="77.7">11</text>
<text x="66.6" y="72.4">RTC_GPIO16, GPIO16, U0CTS, ADC2_CH5, XTAL_32K_N</text>
<text x="66.6" y="76">RTC_GPIO17, GPIO17, U1TXD, ADC2_CH6</text>
<text x="296.7" y="72.4">MTCK, GPIO39, CLK_OUT3, SUBSPICS1</text>
<text x="297.7" y="76">GPIO38, FSPIWP, SUBSPIWP, RGB LED</text>
<text x="361.8" y="77.7">34</text>
<text x="361.8" y="74.2">35</text>
<text x="61.1" y="81.2">12</text>
<text x="66.6" y="79.5">RTC_GPIO18, GPIO18, U1RXD, ADC2_CH7, CLK_OUT3</text>
<text x="66.6" y="83">RTC_GPIO8, GPIO8, TOUCH8, ADC1_CH7, SUBSPICS1</text>
<text x="298.3" y="83">SPIIO7, GPIO36, FSPICLK, SUBSPICLK</text>
<text x="304.4" y="79.5">SPIDQS, GPIO37, FSPIQ, SUBSPIQ</text>
<text x="361.8" y="81.2">33</text>
<text x="61.1" y="84.8">13</text>
<text x="61.1" y="88.3">14</text>
<text x="66.6" y="86.5">RTC_GPIO3, GPIO3, TOUCH3, ADC1_CH2</text>
<text x="305.8" y="86.5">SPIIO6, GPIO35, FSPID, SUBSPID</text>
<text x="361.8" y="88.3">31</text>
<text x="361.8" y="84.8">32</text>
<text x="61.1" y="91.8">15</text>
<text x="61.1" y="95.4">16</text>
<text x="66.6" y="90.1">GPIO46</text>
<text x="66.6" y="93.6">RTC_GPIO9, GPIO9, TOUCH9, ADC1_CH8, FSPIHD, SUBSPIHD</text>
<text x="329.2" y="90.1">RTC_GPIO0, GPIO0</text>
<text x="348.1" y="93.6">GPIO45</text>
<text x="361.8" y="95.4">29</text>
<text x="361.8" y="91.8">30</text>
<text x="61.1" y="98.9">17</text>
<text x="66.6" y="97.1">RTC_GPIO10, GPIO10, TOUCH10, ADC1_CH9, FSPICS0, FSPIIO4, SUBSPICS0</text>
<text x="66.6" y="100.6">RTC_GPIO11, GPIO11, TOUCH11, ADC2_CH0, FSPID, FSPIIO5, SUBSPID</text>
<text x="295.4" y="97.1">GPIO48, SPICLK_N, SUBSPICLK_N_DIFF</text>
<text x="296.4" y="100.6">GPIO47, SPICLK_P, SUBSPICLK_P_DIFF</text>
<text x="361.8" y="98.9">28</text>
<text x="61.1" y="102.4">18</text>
<text x="61.1" y="105.9">19</text>
<text x="66.6" y="104.2">RTC_GPIO12, GPIO12, TOUCH12, ADC2_CH1, FSPICLK, FSPIIO6, SUBSPICLK</text>
<text x="66.6" y="107.7">RTC_GPIO13, GPIO13, TOUCH13, ADC2_CH2, FSPIQ, FSPIIO7, SUBSPIQ</text>
<text x="257.2" y="107.7">RTC_GPIO20, GPIO20, U1CTS, ADC2_CH9, CLK_OUT1, USB_D+</text>
<text x="325.2" y="104.2">RTC_GPIO21, GPIO21</text>
<text x="361.8" y="105.9">26</text>
<text x="361.8" y="102.4">27</text>
<text x="61.1" y="109.5">20</text>
<text x="61.1" y="113">21</text>
<text x="66.6" y="111.2">RTC_GPIO14, GPIO14, TOUCH14, ADC2_CH3, FSPIWP, FSPIDQS, SUBSPIWP</text>
<text x="258.4" y="111.2">RTC_GPIO19, GPIO19, U1RTS, ADC2_CH8, CLK_OUT2, USB_D-</text>
<text x="361.8" y="113">24</text>
<text x="361.8" y="109.5">25</text>
<text x="61.1" y="116.5">22</text>
<text x="66.6" y="114.8">5V</text>
<text x="66.6" y="118.3">G</text>
<text x="357.8" y="118.3">G</text>
<text x="357.8" y="114.8">G</text>
<text x="361.8" y="116.5">23</text>
<text x="222" y="165.9">1</text>
<text x="226.5" y="167.3">Vin</text>
<text x="222" y="169.4">2</text>
<text x="222" y="173">3</text>
<text x="226.5" y="170.9">3v3</text>
<text x="239.4" y="170.9">OCS</text>
<text x="248.7" y="173">11</text>
<text x="248.7" y="169.4">12</text>
<text x="59.7" y="178.3">1</text>
<text x="68.8" y="178.3">2</text>
<text x="128.5" y="178.3">1</text>
<text x="137.6" y="178.3">2</text>
<text x="222" y="176.5">4</text>
<text x="226.5" y="174.4">GND</text>
<text x="226.5" y="177.9">SCL</text>
<text x="240.5" y="177.9">IN1</text>
<text x="240.5" y="174.4">IN2</text>
<text x="248.7" y="176.5">10</text>
<text x="313.7" y="174.7">1</text>
<text x="318.2" y="176.1">VCC</text>
<text x="475.8" y="174.7">MISO</text>
<text x="475.8" y="178.3">MOSI</text>
<text x="496.6" y="178.3">DIO8</text>
<text x="496.6" y="174.7">DIO7</text>
<text x="59.7" y="185.3">3</text>
<text x="68.8" y="185.3">4</text>
<text x="128.5" y="185.3">3</text>
<text x="137.6" y="185.3">4</text>
<text x="222" y="180">5</text>
<text x="222" y="183.6">6</text>
<text x="226.5" y="181.4">SDA</text>
<text x="226.5" y="185">CS</text>
<text x="239.5" y="185">SDX</text>
<text x="239.7" y="181.4">SCX</text>
<text x="248.7" y="183.6">8</text>
<text x="248.7" y="180">9</text>
<text x="313.7" y="181.8">2</text>
<text x="318.2" y="183.2">GND</text>
<text x="475.8" y="181.8">SCK</text>
<text x="475.8" y="185.3">NSS</text>
<text x="496.6" y="181.8">DIO9</text>
<text x="498.6" y="185.3">RST</text>
<text x="222" y="187.1">7</text>
<text x="226.5" y="188.5">SDO/SAO</text>
<text x="313.7" y="188.8">3</text>
<text x="318.2" y="190.3">CS</text>
<text x="475.8" y="188.8">BUSY</text>
<text x="128.5" y="197.7">1</text>
<text x="137.6" y="197.7">2</text>
<text x="313.7" y="195.9">4</text>
<text x="318.2" y="197.3">RESET</text>
<text x="59.7" y="199.4">1</text>
<text x="68.8" y="199.4">2</text>
<text x="313.7" y="203">5</text>
<text x="59.7" y="206.5">3</text>
<text x="68.8" y="206.5">4</text>
<text x="128.5" y="204.7">3</text>
<text x="137.6" y="204.7">4</text>
<text x="318.2" y="204.4">D/C</text>
<text x="313.7" y="210">6</text>
<text x="318.2" y="211.4">SDI (MOSI)</text>
<text x="415.1" y="211.4">SD_CS</text>
<text x="428.6" y="210">15</text>
<text x="128.5" y="217.1">1</text>
<text x="137.6" y="217.1">2</text>
<text x="313.7" y="217.1">7</text>
<text x="318.2" y="218.5">SCK</text>
<text x="410.9" y="218.5">SD_MOSI</text>
<text x="428.6" y="217.1">16</text>
<text x="59.7" y="224.1">1</text>
<text x="68.8" y="224.1">2</text>
<text x="128.5" y="224.1">3</text>
<text x="137.6" y="224.1">4</text>
<text x="313.7" y="224.1">8</text>
<text x="318.2" y="225.5">LED</text>
<text x="410.9" y="225.5">SD_MISO</text>
<text x="428.6" y="224.1">17</text>
<text x="59.7" y="231.2">3</text>
<text x="68.8" y="231.2">4</text>
<text x="313.7" y="231.2">9</text>
<text x="318.2" y="232.6">SDO (MISO)</text>
<text x="412.9" y="232.6">SD_SCK</text>
<text x="428.6" y="231.2">18</text>
<text x="128.5" y="236.5">1</text>
<text x="137.6" y="236.5">2</text>
<text x="311.7" y="238.2">10</text>
<text x="318.2" y="239.6">T_CLK</text>
<text x="59.7" y="243.5">1</text>
<text x="68.8" y="243.5">2</text>
<text x="128.5" y="243.5">3</text>
<text x="137.6" y="243.5">4</text>
<text x="311.7" y="245.3">11</text>
<text x="481.1" y="241.8">3</text>
<text x="481.1" y="245.3">5</text>
<text x="484.6" y="243.5">CE</text>
<text x="499.9" y="243.5">CSN</text>
<text x="508.2" y="245.3">6</text>
<text x="508.2" y="241.8">4</text>
<text x="59.7" y="250.6">3</text>
<text x="68.8" y="250.6">4</text>
<text x="318.2" y="246.7">T_CS</text>
<text x="481.1" y="248.8">7</text>
<text x="484.6" y="247.1">SCK</text>
<text x="484.6" y="250.6">MISO</text>
<text x="498" y="247.1">MOSI</text>
<text x="500.7" y="250.6">IRQ</text>
<text x="508.2" y="248.8">8</text>
<text x="311.7" y="252.3">12</text>
<text x="318.2" y="253.8">T_DIN (MOSI)</text>
<text x="311.7" y="259.4">13</text>
<text x="318.2" y="260.8">T_DO (MISO)</text>
<text x="59.7" y="270">1</text>
<text x="68.8" y="270">2</text>
<text x="311.7" y="266.5">14</text>
<text x="318.2" y="267.9">T_IRQ</text>
<text x="109.1" y="275.3">4</text>
<text x="109.1" y="271.7">1</text>
<text x="121.7" y="275.3">3</text>
<text x="121.7" y="271.7">2</text>
<text x="59.7" y="277">3</text>
<text x="68.8" y="277">4</text>
<text x="481.1" y="277">3</text>
<text x="481.1" y="280.6">5</text>
<text x="484.6" y="278.8">CE</text>
<text x="499.9" y="278.8">CSN</text>
<text x="508.2" y="280.6">6</text>
<text x="508.2" y="277">4</text>
<text x="481.1" y="284.1">7</text>
<text x="484.6" y="282.3">SCK</text>
<text x="484.6" y="285.9">MISO</text>
<text x="498" y="282.3">MOSI</text>
<text x="500.7" y="285.9">IRQ</text>
<text x="508.2" y="284.1">8</text>
<text x="138.9" y="308.8">2</text>
<text x="142.4" y="310.6">VOUT</text>
<text x="162.6" y="310.6">VOUT</text>
<text x="173" y="308.8">4</text>
<text x="58.7" y="317.3">OUT+</text>
<text x="70.6" y="315.8">3</text>
<text x="138.9" y="312.3">3</text>
<text x="142.4" y="314.1">VIN</text>
<text x="40.3" y="319.4">1</text>
<text x="44.8" y="320.8">+5V</text>
<text x="70.6" y="322.9">4</text>
<text x="480.6" y="322.5">GND</text>
<text x="60.2" y="324.3">Bat+</text>
<text x="70.6" y="330">5</text>
<text x="479.2" y="326.1">MISO</text>
<text x="481.7" y="329.6">CLK</text>
<text x="40.3" y="333.5">2</text>
<text x="44.8" y="334.9">-5V</text>
<text x="61.3" y="331.4">Bat-</text>
<text x="479.2" y="333.1">MOSI</text>
<text x="59.9" y="338.4">OUT-</text>
<text x="70.6" y="337">6</text>
<text x="481.7" y="340.2">3V3</text>
<text x="483.5" y="336.7">CS</text>
</g>
<g font-size="3.2">
<text x="475.8" y="167.7">GND</text>
<text x="497.6" y="167.7">GND</text>
<text x="475.8" y="192.4">GND</text>
<text x="475.8" y="195.9">GND</text>
<text x="497.6" y="195.9">GND</text>
<text x="497.6" y="192.4">GND</text>
<text x="475.8" y="203">GND</text>
<text x="497.6" y="203">GND</text>
<text x="244.7" y="220.6">1</text>
<text x="244.7" y="224.1">2</text>
<text x="244.7" y="227.6">3</text>
<text x="244.7" y="231.2">4</text>
<text x="244.7" y="234.7">5</text>
<text x="244.7" y="238.2">6</text>
<text x="481.1" y="238.2">1</text>
<text x="484.6" y="240">GND</text>
<text x="244.7" y="241.8">7</text>
<text x="244.7" y="245.3">8</text>
<text x="244.7" y="248.8">9</text>
<text x="244.7" y="252.3">10</text>
<text x="481.1" y="273.5">1</text>
<text x="484.6" y="275.3">GND</text>
<text x="228.2" y="290.8">1</text>
<text x="228.2" y="294.3">2</text>
<text x="138.9" y="305.3">1</text>
<text x="142.4" y="307">GND/ADJ</text>
<text x="86.4" y="326.1">1</text>
<text x="86.4" y="329.6">2</text>
</g>
<g font-size="3.2" fill="#ccc">
<text x="475.8" y="171.2">NC</text>
<text x="500.3" y="188.8">NC</text>
</g>
<g font-size="3.2" fill="#f00">
<text x="497.6" y="171.2">3,3V</text>
<text x="500.1" y="240">VCC</text>
<text x="508.2" y="238.2">2</text>
<text x="500.1" y="275.3">VCC</text>
<text x="508.2" y="273.5">2</text>
</g>
<text font-size="3.2" fill="#90f" x="475.8" y="199.4">ANT 2,4G</text>
<text font-size="3.2" fill="#0c6" x="493.7" y="199.4">ANT LF</text>
<g font-size="1.8" fill="#f00">
<text x="474.3" y="334.6" transform="rotate(-90 474.3 334.6)">MicroSD Card</text>
<text x="476.1" y="331.7" transform="rotate(-90 476.1 331.7)">Module</text>
</g>
</svg>
